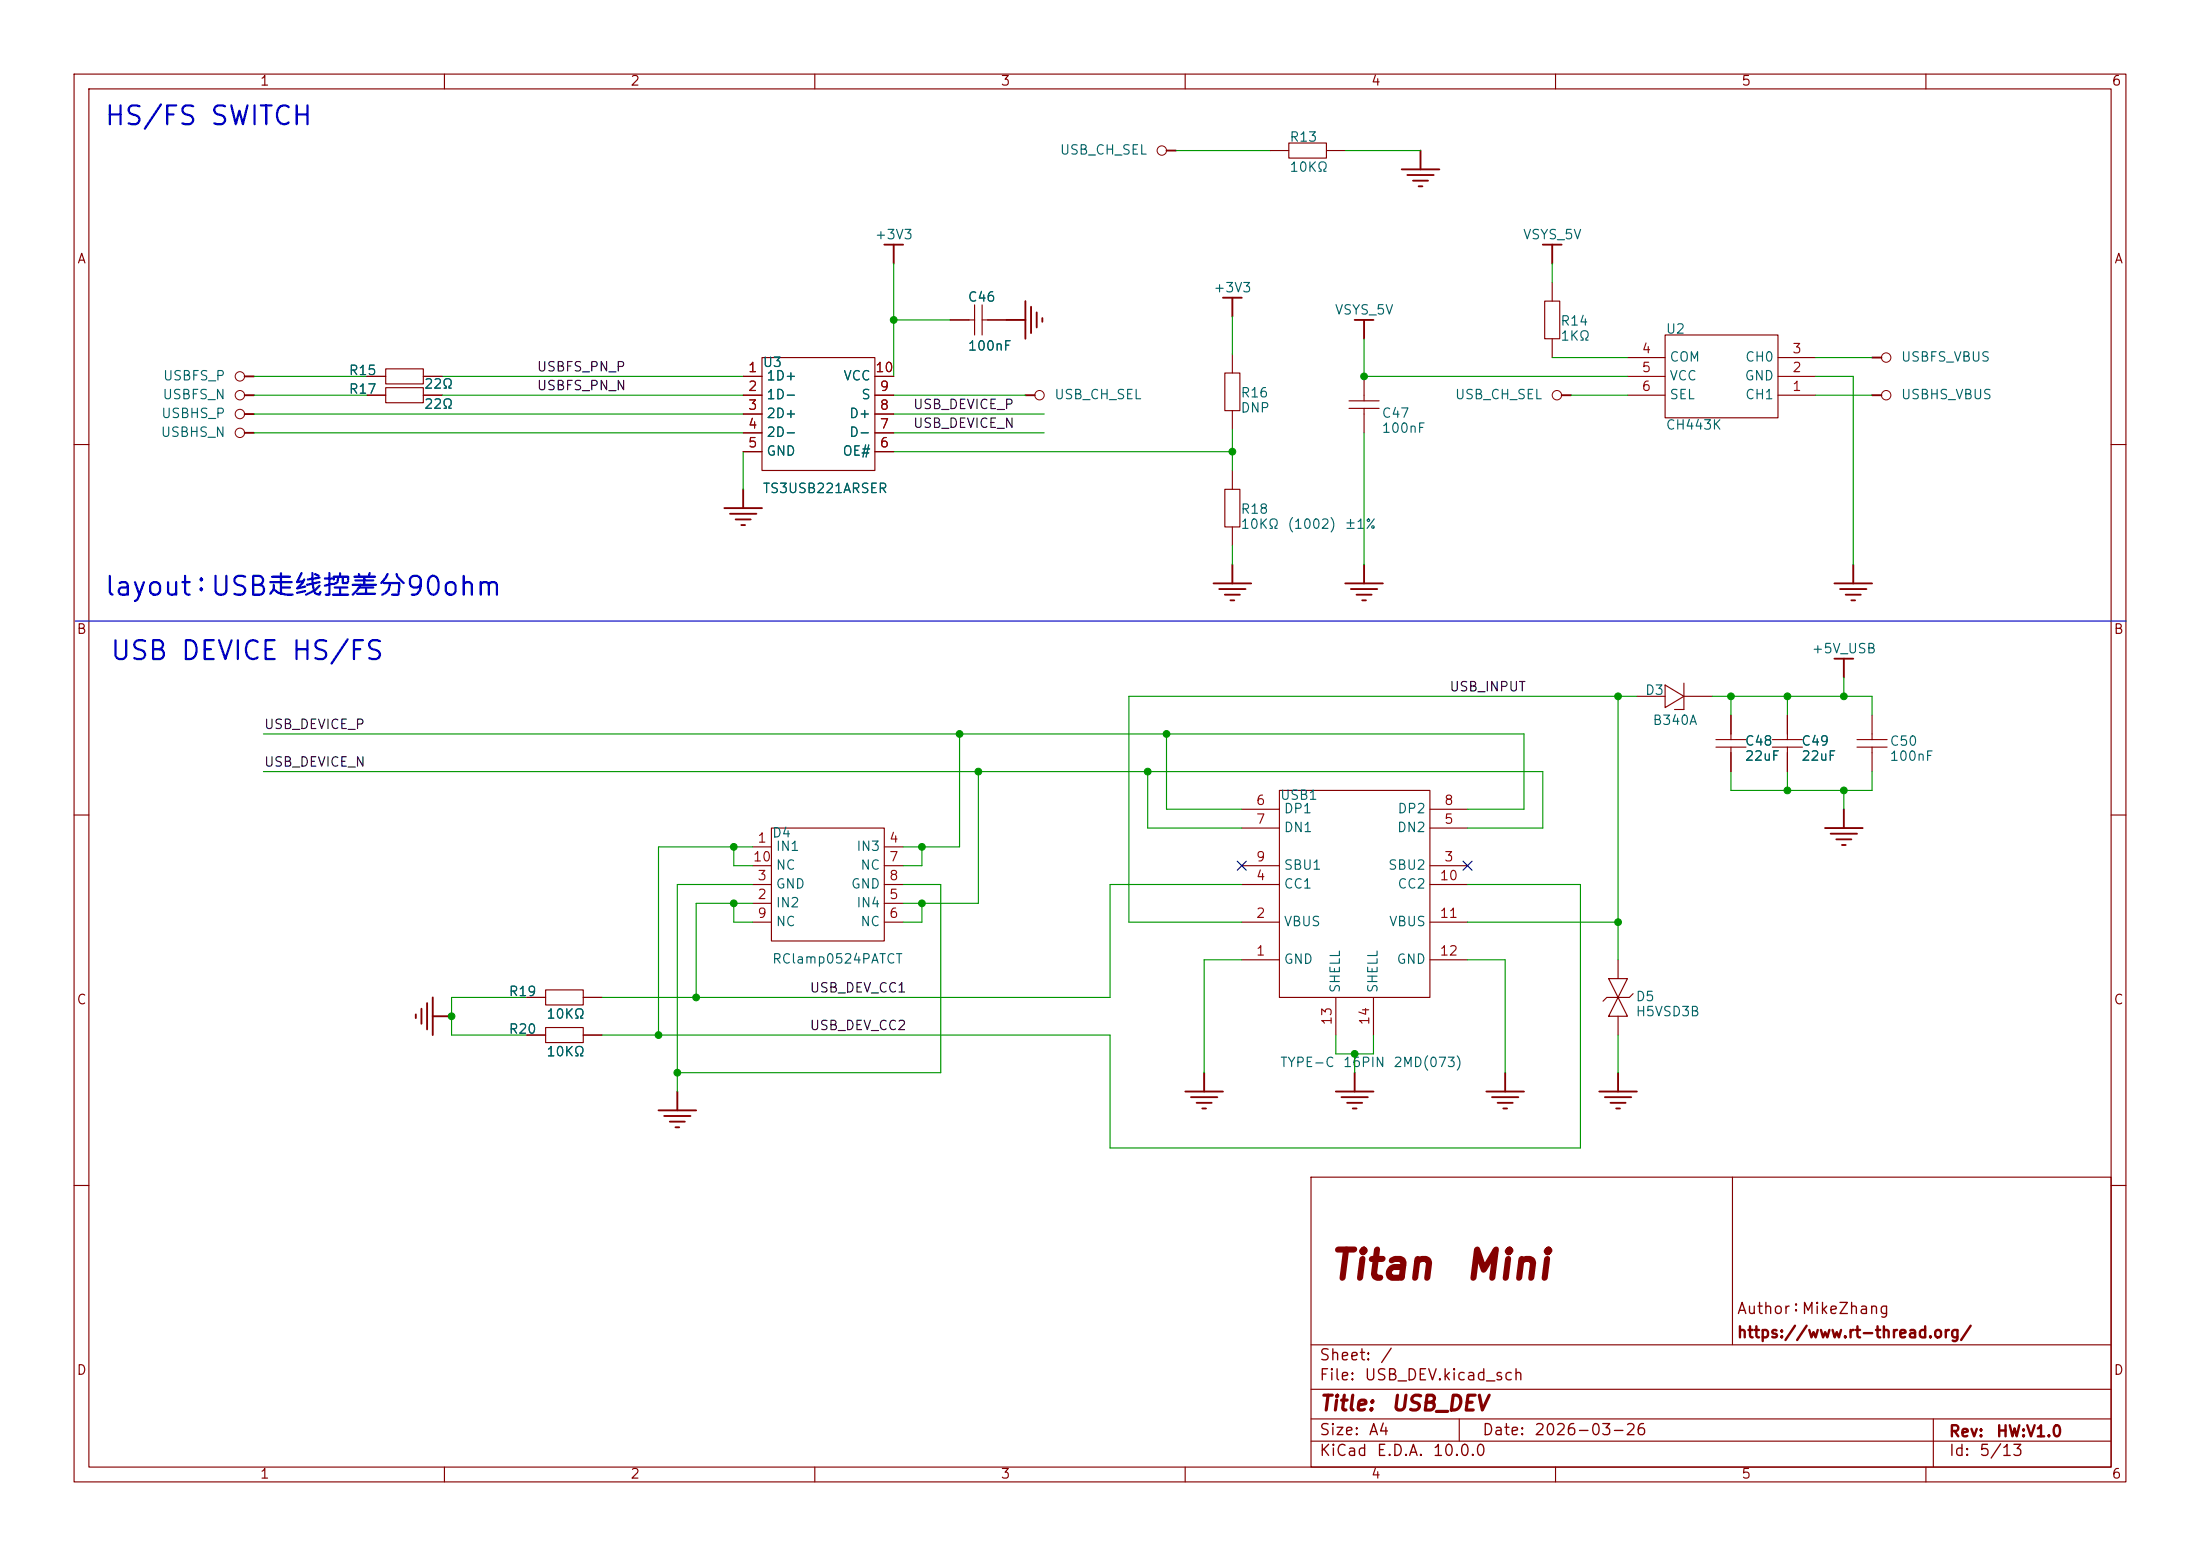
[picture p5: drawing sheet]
<svg xmlns="http://www.w3.org/2000/svg" width="297mm" height="210mm" viewBox="0 0 297 210" stroke-linecap="round" stroke-linejoin="round" font-family="sans-serif">
<g fill="none" stroke="#840000" stroke-width=".15">
<path d="M10 10h277v190h-277zM12 12h273v186h-273zM60 10v2M110 10v2M160 10v2M174 19.3h5.1v2h-5.1zM210 10v2M260 10v2M171.4 20.3h2.6M179.1 20.3h2.5M209.5 38.1v2.5M49.5 50.8h2.6"/>
<path d="M49.5 53.3h2.6M52.1 49.8h5v2h-5zM52.1 52.3h5v2.1h-5zM57.1 50.8h2.6M57.1 53.3h2.6M100.3 50.8h2.6M100.3 53.3h2.6M100.3 55.9h2.6M100.3 58.4h2.6M102.9 48.3h15.2v15.2h-15.2zM118.1 50.8h2.5M118.1 53.3h2.5"/>
<path d="M118.1 55.9h2.5M118.1 58.4h2.5M128.3 43.2h3.3M131.6 41.1v4.1M132.6 41.1v4.1M132.6 43.2h3.3M165.4 50.3h2v5.1h-2zM166.4 47.8v2.5M166.4 55.4v2.6M182.1 55.1h4.1M182.1 54.1h4.1M184.1 50.8v3.3"/>
<path d="M184.1 55.1v3.3M208.5 40.6h2.1v5.1h-2.1zM209.5 45.7v2.6M219.7 50.8h5.1M219.7 53.3h5.1M219.7 48.3h5.1M224.8 45.2h15.2v11.2h-15.2zM240 50.8h5.1M240 53.3h5.1M240 48.3h5.1M10 60h2M100.3 61h2.6"/>
<path d="M118.1 61h2.5M165.4 66h2v5.1h-2zM166.4 63.5v2.5M166.4 71.1v2.6M285 60h2M221 94h3.8M224.8 92.5l2.5 1.5-2.5 1.5zM227.3 92.2v3.6h-1.2M227.3 94h3.8M231.6 99.8h4.1M233.7 96.5v3.3M239.3 99.8h4"/>
<path d="M241.3 96.5v3.3M250.7 99.8h4.1M252.7 96.5v3.3M10 110h2M101.6 114.3h2.5M101.6 119.4h2.5M101.6 116.8h2.5M104.1 111.8h15.3v15.2h-15.3zM119.4 114.3h2.5M119.4 119.4h2.5M119.4 116.8h2.5M167.6 119.4h5.1"/>
<path d="M167.6 116.8h5.1M167.6 111.8h5.1M167.6 109.2h5.1M172.7 106.7h20.3v27.9h-20.3zM193 119.4h5.1M193 116.8h5.1M193 111.8h5.1M193 109.2h5.1M231.6 100.8h4.1M233.7 100.8v3.3M239.3 100.8h4M241.3 100.8v3.3"/>
<path d="M250.7 100.8h4.1M252.7 100.8v3.3M285 110h2M71.1 139.7h2.6M71.1 134.6h2.6M73.7 138.7h5v2h-5zM73.7 133.6h5v2h-5zM78.7 139.7h2.6M78.7 134.6h2.6M101.6 121.9h2.5M101.6 124.5h2.5M119.4 121.9h2.5"/>
<path d="M119.4 124.5h2.5M167.6 124.5h5.1M167.6 129.5h5.1M180.3 134.6v5.1M185.4 134.6v5.1M193 124.5h5.1M193 129.5h5.1M217.2 132.1h2.5l-1.3 2.5zM218.4 134.6l1.3 2.6h-2.5zM218.4 129.5v2.6M218.4 137.2v2.5M220.5 134.1l-.5 .5h-3.1l-.5 .5"/>
<path d="M177 158.9h108v39.1h-108zM233.9 158.9v22.6M10 160h2M285 160h2M60 198v2M110 198v2M160 198v2M177 194.5h108M177 191.5h108M177 187.5h108M177 181.5h108M197 191.5v3"/>
<path d="M210 198v2M260 198v2M261 191.5v6.5"/>
</g>
<g fill="none" stroke="#840000" stroke-width=".25">
<path d="M119.4 33h2.5M120.6 33v2.6M157.5 20.3h1.2M189.2 22.9h5.1M190 23.6h3.5M190.8 24.4h2M191.5 25.1h.5M191.8 20.3v2.6M208.3 33h2.5M209.5 33v2.6M33 50.8h1.3M33 53.3h1.3"/>
<path d="M33 58.4h1.3M33 55.9h1.3M135.9 43.2h2.5M138.4 40.6v5.1M138.4 53.3h1.3M139.2 41.4v3.6M140 42.2v2M140.7 42.9v.5M165.1 40.2h2.5M166.4 40.2v2.5M182.9 43.2h2.5M184.1 43.2v2.5"/>
<path d="M210.8 53.3h1.3M252.7 53.3h1.3M252.7 48.3h1.3M97.8 68.6h5.1M98.6 69.3h3.5M99.3 70.1h2M100.1 70.9h.5M100.3 66v2.6M163.8 78.7h5.1M164.6 79.5h3.5M166.4 76.2v2.5M181.6 78.7h5.1"/>
<path d="M182.4 79.5h3.5M184.1 76.2v2.5M247.6 78.7h5.1M248.4 79.5h3.6M250.2 76.2v2.5M165.4 80.3h2M166.1 81h.5M183.1 80.3h2.1M183.9 81h.5M247.6 88.9h2.6M248.9 88.9v2.5M249.2 80.3h2"/>
<path d="M249.9 81h.5M246.4 111.8h5.1M247.1 112.5h3.6M247.9 113.3h2M248.7 114h.5M248.9 109.2v2.6M56.1 136.9v.5M56.9 136.1v2.1M57.7 135.4v3.5M58.4 134.6v5.1M58.4 137.2h2.6M88.9 149.9h5.1"/>
<path d="M89.7 150.6h3.5M90.4 151.4h2.1M91.2 152.1h.5M91.4 147.3v2.6M160 147.3h5.1M160.8 148.1h3.5M161.5 148.8h2.1M162.3 149.6h.5M162.6 144.8v2.5M180.3 147.3h5.1M181.1 148.1h3.6M181.9 148.8h2"/>
<path d="M182.6 149.6h.5M182.9 144.8v2.5M200.7 147.3h5M201.4 148.1h3.6M202.2 148.8h2M202.9 149.6h.6M203.2 144.8v2.5M215.9 147.3h5.1M216.7 148.1h3.5M217.4 148.8h2.1M218.2 149.6h.5M218.4 144.8v2.5"/>
</g>
<g fill="none" stroke="#840000" stroke-width=".14">
<circle cx="156.8" cy="20.3" r=".63"/>
<circle cx="32.4" cy="55.9" r=".63"/>
<circle cx="32.4" cy="53.3" r=".63"/>
<circle cx="32.4" cy="50.8" r=".63"/>
<circle cx="32.4" cy="58.4" r=".63"/>
<circle cx="140.3" cy="53.3" r=".63"/>
<circle cx="210.2" cy="53.3" r=".63"/>
<circle cx="254.6" cy="53.3" r=".63"/>
<circle cx="254.6" cy="48.3" r=".63"/>
</g>
<path d="M10.2 83.8h276.8" fill="none" stroke="#0000c2" stroke-width=".15"/>
<g fill="none" stroke="#009600" stroke-width=".15">
<path d="M120.6 35.6v15.2M158.7 20.3h12.7M181.6 20.3h10.2M209.5 35.6v2.5M34.3 53.3h15.2M34.3 50.8h15.2M34.3 58.4h66M34.3 55.9h66M59.7 53.3h40.6M59.7 50.8h40.6M120.6 53.3h17.8M120.6 43.2h7.7"/>
<path d="M120.6 58.4h20.4M120.6 55.9h20.4M166.4 42.7v5.1M166.4 58v5.5M184.1 45.7v5.1h35.6M184.1 58.4v17.8M209.5 48.3h10.2M212.1 53.3h7.6M245.1 48.3h7.6M245.1 53.3h7.6M245.1 50.8h5.1v25.4M100.3 61v5"/>
<path d="M120.6 61h45.8M166.4 73.7v2.5M35.6 99.1h170.1v10.1h-7.6M129.5 99.1v15.2h-7.6M157.5 99.1v10.1h10.1M218.4 94v35.5M221 94h-68.6v30.5h15.2M231.1 94h21.6v2.5M233.7 94v2.5M241.3 94v2.5M248.9 91.4v2.6M35.6 104.1h172.7v7.7h-10.2"/>
<path d="M99.1 114.3v2.5h2.5M101.6 119.4h-10.2v27.9M101.6 114.3h-12.7v25.4M121.9 119.4h5.1v25.4h-35.6M124.5 114.3v2.5h-2.6M132.1 104.1v17.8h-10.2M154.9 104.1v7.7h12.7M167.6 119.4h-17.7v15.2h-68.6M198.1 119.4h15.3v35.5h-63.5v-15.2h-68.6M233.7 104.1v2.6h19v-2.6M241.3 104.1v2.6M248.9 106.7v2.5"/>
<path d="M71.1 134.6h-10.1v5.1h10.1M99.1 121.9v2.6h2.5M101.6 121.9h-7.6v12.7M124.5 121.9v2.6h-2.6M167.6 129.5h-5v15.3M180.3 139.7v2.5h5.1v-2.5M198.1 129.5h5.1v15.3M198.1 124.5h20.3M218.4 139.7v5.1M182.9 142.2v2.6"/>
</g>
<path d="M167 116.2l1.2 1.2M168.2 116.2l-1.2 1.2M197.5 116.2l1.2 1.2M198.7 116.2l-1.2 1.2" fill="none" stroke="#000084" stroke-width=".15"/>
<g fill="#009600" stroke="#009600" stroke-width=".14">
<circle cx="94" cy="134.6" r=".46"/>
<circle cx="88.9" cy="139.7" r=".46"/>
<circle cx="91.4" cy="144.8" r=".46"/>
<circle cx="99.1" cy="114.3" r=".46"/>
<circle cx="99.1" cy="121.9" r=".46"/>
<circle cx="61" cy="137.2" r=".46"/>
<circle cx="157.5" cy="99.1" r=".46"/>
<circle cx="182.9" cy="142.2" r=".46"/>
<circle cx="218.4" cy="124.5" r=".46"/>
<circle cx="248.9" cy="106.7" r=".46"/>
<circle cx="241.3" cy="94" r=".46"/>
<circle cx="248.9" cy="94" r=".46"/>
<circle cx="241.3" cy="106.7" r=".46"/>
<circle cx="233.7" cy="94" r=".46"/>
<circle cx="120.6" cy="43.2" r=".46"/>
<circle cx="184.1" cy="50.8" r=".46"/>
<circle cx="166.4" cy="61" r=".46"/>
<circle cx="154.9" cy="104.1" r=".46"/>
<circle cx="132.1" cy="104.1" r=".46"/>
<circle cx="124.5" cy="114.3" r=".46"/>
<circle cx="124.5" cy="121.9" r=".46"/>
<circle cx="129.5" cy="99.1" r=".46"/>
<circle cx="218.4" cy="94" r=".46"/>
</g>
<g font-size="3.8" fill="#840000">
<text x="179.3" y="173.6">Titan</text>
<text x="197.5" y="173.6">Mini</text>
</g>
<g font-size="2.5" fill="#0000c2">
<text x="14" y="17.5">HS/FS</text>
<text x="28.2" y="17.5">SWITCH</text>
<text x="14" y="81">layout：USB走线控差分90ohm</text>
<text x="14.7" y="89.7">USB</text>
<text x="24.2" y="89.7">DEVICE</text>
<text x="39.2" y="89.7">HS/FS</text>
</g>
<g font-size="2" fill="#840000">
<text x="178" y="190.9">Title:</text>
<text x="187.7" y="190.9">USB_DEV</text>
</g>
<g font-size="1.5" fill="#840000">
<text x="234.4" y="177.7">Author：MikeZhang</text>
<text x="178" y="184">Sheet:</text>
<text x="186.2" y="184">/</text>
<text x="234.4" y="181">https://www.rt-thread.org/</text>
<text x="178" y="186.7">File:</text>
<text x="184.1" y="186.7">USB_DEV.kicad_sch</text>
<text x="178" y="196.9">KiCad</text>
<text x="178" y="194.1">Size:</text>
<text x="184.7" y="194.1">A4</text>
<text x="185.7" y="196.9">E.D.A.</text>
<text x="193.3" y="196.9">10.0.0</text>
<text x="200" y="194.1">Date:</text>
<text x="207" y="194.1">2026-03-26</text>
<text x="263" y="194.3">Rev:</text>
<text x="263" y="196.9">Id:</text>
<text x="267.1" y="196.9">5/13</text>
<text x="269.4" y="194.3">HW:V1.0</text>
</g>
<g font-size="1.3" fill="#840000">
<text x="35" y="11.9">1</text>
<text x="85" y="11.9">2</text>
<text x="135" y="11.9">3</text>
<text x="185" y="11.9">4</text>
<text x="235" y="11.9">5</text>
<text x="285" y="11.9">6</text>
<text x="10.3" y="35.9">A</text>
<text x="285.3" y="35.9">A</text>
<text x="10.3" y="85.9">B</text>
<text x="285.3" y="85.9">B</text>
<text x="10.3" y="135.9">C</text>
<text x="285.3" y="135.9">C</text>
<text x="10.3" y="185.9">D</text>
<text x="285.3" y="185.9">D</text>
<text x="35" y="199.9">1</text>
<text x="85" y="199.9">2</text>
<text x="135" y="199.9">3</text>
<text x="185" y="199.9">4</text>
<text x="235" y="199.9">5</text>
<text x="285" y="199.9">6</text>
</g>
<g font-size="1.3" fill="#006464">
<text x="143" y="21.2">USB_CH_SEL</text>
<text x="174" y="19.4">R13</text>
<text x="174" y="23.5">10KΩ</text>
<text x="118" y="32.6">+3V3</text>
<text x="205.5" y="32.6">VSYS_5V</text>
<text x="130.6" y="41">C46</text>
<text x="163.7" y="39.8">+3V3</text>
<text x="130.6" y="47.6">100nF</text>
<text x="180.1" y="42.8">VSYS_5V</text>
<text x="210.6" y="46.3">1KΩ</text>
<text x="210.6" y="44.3">R14</text>
<text x="224.8" y="45.4">U2</text>
<text x="21.9" y="51.7">USBFS_P</text>
<text x="47" y="50.9">R15</text>
<text x="47" y="53.5">R17</text>
<text x="57.2" y="52.8">22Ω</text>
<text x="102.9" y="49.8">U3</text>
<text x="103.4" y="51.7">1D+</text>
<text x="113.8" y="51.7">VCC</text>
<text x="167.4" y="54">R16</text>
<text x="225.3" y="49.1">COM</text>
<text x="225.3" y="51.7">VCC</text>
<text x="235.4" y="51.7">GND</text>
<text x="235.5" y="49.1">CH0</text>
<text x="256.5" y="49.1">USBFS_VBUS</text>
<text x="21.6" y="59.3">USBHS_N</text>
<text x="21.7" y="56.7">USBHS_P</text>
<text x="21.9" y="54.2">USBFS_N</text>
<text x="57.2" y="55.5">22Ω</text>
<text x="103.4" y="54.2">1D-</text>
<text x="103.4" y="56.7">2D+</text>
<text x="103.4" y="59.3">2D-</text>
<text x="114.6" y="59.3">D-</text>
<text x="114.6" y="56.7">D+</text>
<text x="116.2" y="54.2">S</text>
<text x="142.2" y="54.2">USB_CH_SEL</text>
<text x="167.4" y="56">DNP</text>
<text x="186.4" y="58.7">100nF</text>
<text x="186.4" y="56.7">C47</text>
<text x="196.3" y="54.2">USB_CH_SEL</text>
<text x="224.8" y="58.3">CH443K</text>
<text x="225.3" y="54.2">SEL</text>
<text x="235.5" y="54.2">CH1</text>
<text x="256.5" y="54.2">USBHS_VBUS</text>
<text x="103.4" y="61.8">GND</text>
<text x="113.6" y="61.8">OE#</text>
<text x="102.9" y="66.9">TS3USB221ARSER</text>
<text x="167.4" y="71.7">10KΩ</text>
<text x="167.4" y="69.7">R18</text>
<text x="173.7" y="71.7">(1002)</text>
<text x="181.4" y="71.7">±1%</text>
<text x="244.5" y="88.5">+5V_USB</text>
<text x="222" y="94.1">D3</text>
<text x="223" y="98.2">B340A</text>
<text x="235.5" y="101">C48</text>
<text x="243.1" y="101">C49</text>
<text x="255" y="101">C50</text>
<text x="235.5" y="103">22uF</text>
<text x="243.1" y="103">22uF</text>
<text x="255" y="103">100nF</text>
<text x="104.1" y="113.3">D4</text>
<text x="172.7" y="108.3">USB1</text>
<text x="173.2" y="110.1">DP1</text>
<text x="173.2" y="112.6">DN1</text>
<text x="188.5" y="112.6">DN2</text>
<text x="188.6" y="110.1">DP2</text>
<text x="104.6" y="115.2">IN1</text>
<text x="104.6" y="117.7">NC</text>
<text x="115.5" y="115.2">IN3</text>
<text x="116.1" y="117.7">NC</text>
<text x="173.2" y="117.7">SBU1</text>
<text x="187.3" y="117.7">SBU2</text>
<text x="104.6" y="122.8">IN2</text>
<text x="104.6" y="120.2">GND</text>
<text x="104.6" y="125.3">NC</text>
<text x="114.8" y="120.2">GND</text>
<text x="115.5" y="122.8">IN4</text>
<text x="116.1" y="125.3">NC</text>
<text x="173.2" y="125.3">VBUS</text>
<text x="173.2" y="120.2">CC1</text>
<text x="187.4" y="125.3">VBUS</text>
<text x="188.6" y="120.2">CC2</text>
<text x="104.1" y="130.4">RClamp0524PATCT</text>
<text x="173.2" y="130.4">GND</text>
<text x="188.5" y="130.4">GND</text>
<text x="68.6" y="134.8">R19</text>
<text x="73.7" y="137.8">10KΩ</text>
<text x="181.2" y="134.1" transform="rotate(-90 181.2 134.1)">SHELL</text>
<text x="186.3" y="134.1" transform="rotate(-90 186.3 134.1)">SHELL</text>
<text x="220.7" y="135.4">D5</text>
<text x="220.7" y="137.5">H5VSD3B</text>
<text x="68.6" y="139.8">R20</text>
<text x="73.7" y="142.9">10KΩ</text>
<text x="172.7" y="144.3">TYPE-C</text>
<text x="181.2" y="144.3">16PIN</text>
<text x="188" y="144.3">2MD(073)</text>
</g>
<g font-size="1.3" fill="#0f0f0f">
<text x="72.4" y="53">USBFS_PN_N</text>
<text x="72.4" y="50.5">USBFS_PN_P</text>
<text x="123.2" y="58.1">USB_DEVICE_N</text>
<text x="123.2" y="55.5">USB_DEVICE_P</text>
<text x="195.6" y="93.6">USB_INPUT</text>
<text x="35.6" y="98.7">USB_DEVICE_P</text>
<text x="35.6" y="103.8">USB_DEVICE_N</text>
<text x="109.2" y="134.3">USB_DEV_CC1</text>
<text x="109.2" y="139.4">USB_DEV_CC2</text>
</g>
<g font-size="1.3" fill="#a90000">
<text x="100.9" y="50.5">1</text>
<text x="100.9" y="53.1">2</text>
<text x="118.1" y="50.5">10</text>
<text x="118.7" y="53.1">9</text>
<text x="221.5" y="48">4</text>
<text x="221.5" y="50.5">5</text>
<text x="221.5" y="53.1">6</text>
<text x="241.9" y="53.1">1</text>
<text x="241.9" y="50.5">2</text>
<text x="241.9" y="48">3</text>
<text x="100.9" y="55.6">3</text>
<text x="100.9" y="58.2">4</text>
<text x="118.7" y="58.2">7</text>
<text x="118.7" y="55.6">8</text>
<text x="100.9" y="60.7">5</text>
<text x="118.7" y="60.7">6</text>
<text x="169.5" y="109">6</text>
<text x="169.5" y="111.5">7</text>
<text x="194.9" y="111.5">5</text>
<text x="194.9" y="109">8</text>
<text x="101.6" y="116.6">10</text>
<text x="102.2" y="114">1</text>
<text x="102.2" y="119.1">3</text>
<text x="119.9" y="114">4</text>
<text x="119.9" y="116.6">7</text>
<text x="119.9" y="119.1">8</text>
<text x="169.5" y="119.1">4</text>
<text x="169.5" y="116.6">9</text>
<text x="194.3" y="119.1">10</text>
<text x="194.9" y="116.6">3</text>
<text x="102.2" y="121.7">2</text>
<text x="102.2" y="124.2">9</text>
<text x="119.9" y="121.7">5</text>
<text x="119.9" y="124.2">6</text>
<text x="169.5" y="124.2">2</text>
<text x="194.3" y="124.2">11</text>
<text x="169.5" y="129.3">1</text>
<text x="194.3" y="129.3">12</text>
<text x="180.1" y="138.5" transform="rotate(-90 180.1 138.5)">13</text>
<text x="185.2" y="138.5" transform="rotate(-90 185.2 138.5)">14</text>
</g>
</svg>
